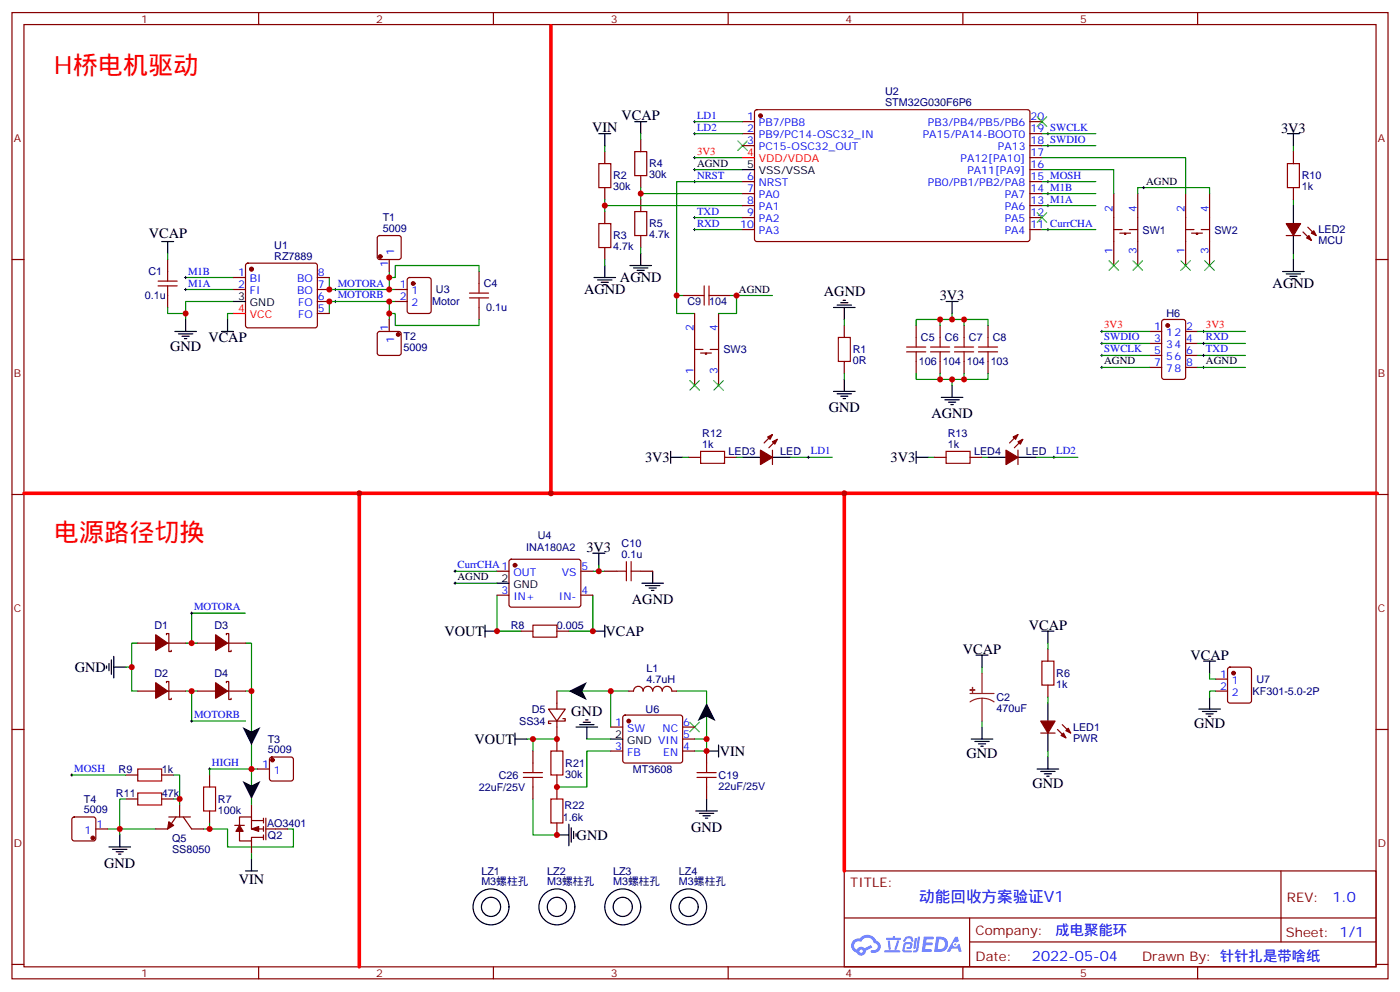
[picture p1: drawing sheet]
<svg xmlns="http://www.w3.org/2000/svg" width="412mm" height="292mm" viewBox="0 0 412 292" stroke-linecap="round" stroke-linejoin="round" font-family="sans-serif">
<g fill="none" stroke="#870000" stroke-width=".35">
<path d="M3.5 3.7h405.4v284.3h-405.4zM7.1 7.2h398.2v277.3h-398.2zM76.2 3.7v3.5M145.3 3.7v3.5M214.5 3.7v3.5M283.6 3.7v3.5M352.8 3.7v3.5M3.5 76.4h3.6M405.3 76.4h3.6M3.5 145.5h3.6M405.3 145.5h3.6M3.5 214.7h3.6"/>
<path d="M405.3 214.7h3.6M248.7 256.3h156.6v28.2h-156.6zM377.3 256.3v20.9M248.7 270.1h156.5M285.6 277.2h119.6M285.6 270.1v14.2M3.5 283.8h3.6M76.2 284.5v3.5M145.3 284.5v3.5M214.5 284.5v3.5M283.6 284.5v3.5M352.8 284.5v3.5"/>
<path d="M405.3 283.8h3.6"/>
</g>
<g fill="#5487ff">
<path d="M272.1 275.6h2.6l.3 .2-.1 .6h-2l-.1 1h1.6l.4 .4-.4 .3h-1.7l-.2 1.2 1.8 .1 .3 .3-.2 .4h-2.9z"/>
<path d="M281.4 275.7h.7l.4 1.3-.7 .3a.74 .74 0 0 0-1.1 .3 .74 .74 0 0 0 .5 1.1 .74 .74 0 0 0 .9-.7l.5-.3 .7 2.4h-.9l-.2-1h-1.9l-.5 1h-.9z"/>
<path d="M269.5 276.1h.6l-.4 2.9a.31 .31 0 0 1-.3 .3 .31 .31 0 0 1-.3-.3z"/>
<path d="M270.4 275.6h.6l-.5 4a.89 .89 0 0 1-.7 .7 .89 .89 0 0 1-.9-.3l1-.5z"/>
<path d="M266.8 275.8l.6-.2 1.2 .1 .5 1.3-.6 .1-.4-.9-1 .1a.95 .95 0 0 1-1 .8l-.1-.2z"/>
<path d="M266.4 277.5l1.8-.2a1.04 1.04 0 0 1 .6 1.1 1.04 1.04 0 0 1-.8 .9h-.7a.29 .29 0 0 1-.3-.4 .29 .29 0 0 1 .3-.2h.7l.2-.8h-1.4l-.4 1.7 1.9 .1a.29 .29 0 0 1 .3 .3 .29 .29 0 0 1-.3 .3h-2l-.4-.3 .2-2.1z"/>
<path d="M260.5 279.7h4.4a.3 .3 0 0 1 .3 .3 .3 .3 0 0 1-.3 .3h-4.3z"/>
<path d="M264.3 276.8h.6l-.5 1.6a1.02 1.02 0 0 1-.7 1.2l-.2-.3z"/>
<path d="M261.5 276.8h.6l.3 2.4-.3 .3-.3-.2z"/>
<path d="M261.1 276h1.9l.2-.5h.5l-.1 .5h1.5a.29 .29 0 0 1 .3 .3 .29 .29 0 0 1-.3 .3h-3.9z"/>
<path d="M275.8 275.6l-.6 4.5h1.4a2.27 2.27 0 0 0 2.7-2.3 2.27 2.27 0 0 0-2.7-2.2zM276.6 276.4a1.5 1.5 0 0 1 1.8 1.6 1.5 1.5 0 0 1-1.9 1.3h-.3z"/>
<path d="M251.4 276.8a2.09 2.09 0 0 0 1 3.5 1.37 1.37 0 0 0 1.5 .9 1.37 1.37 0 0 0 1.1-1.4l2-1-.5-.7-1.8 1a1.4 1.4 0 0 0-2.3 .4 1.32 1.32 0 0 1-.6-1.9 1.32 1.32 0 0 1 1.9-.4 2.02 2.02 0 0 1 2-1.3 2.02 2.02 0 0 1 1.8 1.6 1.09 1.09 0 0 1 1.1 1.4 1.09 1.09 0 0 1-1.6 .7 .41 .41 0 0 0-.5 .3 .41 .41 0 0 0 .4 .5 1.89 1.89 0 0 0 2.4-1.2 1.89 1.89 0 0 0-1.2-2.4 2.98 2.98 0 0 0-5-.6l-1 .1zM253.2 279.9a.52 .52 0 0 1 1 0 .52 .52 0 0 1-1 0z"/>
<circle cx="281.4" cy="277.9" r=".28"/>
</g>
<g fill="none" stroke="#008700" stroke-width=".35">
<path d="M188.7 39.3v1.8M204.6 39.3h14.1M204.6 35.8h14.1M306.9 39.3h15.9M178.2 42.9v1.7M178.2 58.7v3.6M188.7 57h30M188.7 55.2v3.5M204.6 49.9h14.1M204.6 46.4h14.1M218.7 53.4h-19.4v38.9h5.3M306.9 49.9h21.2v7.1"/>
<path d="M306.9 46.4h42.3v10.6M306.9 53.4h15.9M306.9 57h15.9M306.9 42.9h15.9M335.1 57v-1.8h21.2v1.8M381 42.9v1.7M381 58.7v1.8M49.4 74.6v1.8M114.7 79.9v5.3M141.1 79.9v-1.8h-24.7v3.6h-1.7M178.2 76.4v1.7M178.2 60.5h40.5"/>
<path d="M188.7 72.8v1.8M204.6 64h14.1M204.6 67.6h14.1M306.9 60.5h15.9M306.9 67.6h15.9M381 74.6v1.8M49.4 90.5v1.8h5.3M54.7 85.2h14.1M54.7 81.7h14.1M68.8 92.3h-1.8v1.7M68.8 88.7h-14.1v5.3M97 81.7v3.5h19.4"/>
<path d="M114.7 92.3h1.7v3.5h24.7v-1.8M114.7 88.7v5.3M116.4 88.7h-19.4v3.6M199.3 87h1.8M215.2 87h1.8v5.3h-5.3M217 87h10.5M248.7 94v1.8M269.9 95.8v-1.8h21.1v1.8M276.9 94v1.8M280.5 92.3v1.7M284 94v1.8M324.6 97.5h14.1"/>
<path d="M352.8 97.5h14.1M248.7 109.9v1.8M269.9 109.9v1.8h21.1v-1.8M276.9 109.9v1.8M280.5 111.7v1.7M284 109.9v1.8M324.6 101.1h14.1M324.6 104.6h14.1M324.6 108.1h14.1M352.8 101.1h14.1M352.8 104.6h14.1M352.8 108.1h14.1"/>
<path d="M201.1 134.6h1.7M217 134.6h1.7M232.8 134.6h12.4M273.4 134.6h1.8M289.3 134.6h1.7M305.2 134.6h12.3M134.1 168.1h12.3M134.1 171.6h12.3M146.4 175.2v10.5h7.1M174.6 175.2v10.5h-7M176.4 166.3v1.8h-1.8M176.4 168.1h1.8"/>
<path d="M37 196.3h1.8M40.6 189.3h-1.8v14.1h1.8M54.7 189.3h3.5M72.3 189.3h1.8v14.1h-1.8M72.3 180.4h-15.9v8.9M289.3 196.3v1.8M308.7 189.3v1.7M356.3 198.1v1.7h1.8M54.7 203.4h3.5M56.4 203.4v8.8h15.9M74.1 203.4v22.9h1.7M155.2 217.5h1.8"/>
<path d="M164 217.5h-7v3.5M164 203.4h15.9v10.6M172.9 217.5h7M179.9 203.4h5.3M199.3 203.4h8.8v17.6h-3.5M204.6 217.5h3.5M289.3 212.2v1.8M308.7 205.1v1.8M358.1 203.4h-1.8v1.7M21.2 228.1h15.8M37 235.1h-1.7v10.6M51.2 228.1h1.7v8.8"/>
<path d="M51.2 235.1h1.7M61.7 228.1v-1.8h12.4v10.6M157 235.1v10.6h7M179.9 221h-7v10.6h-8.9M308.7 221v1.8M31.7 243.9h14.2M60 243.9h1.7M61.7 242.2v1.7h5.3v5.3h19.4v-5.3h-1.7M74.1 251v1.8"/>
</g>
<g fill="none" stroke="#000" stroke-width=".35">
<path d="M176.4 39.3h3.5M178.2 39.3v3.6M187 35.8h3.5M188.7 35.8v3.5M379.2 39.3h3.6M381 39.3v3.6M218.7 49.9h3.5M47.6 71.1h3.6M49.4 71.1v3.5M178.2 78.1v3.6M185.6 78.1h6.3M186.6 78.8h4.3"/>
<path d="M187.7 79.6h2.1M188.7 74.6v3.5M377.8 79.9h6.4M381 60.5v5.3M381 69.3v5.3M381 76.4v3.5M51.5 97.5h6.4M52.6 98.2h4.2M53.6 99h2.1M54.3 99.7h.7M54.7 94v3.5M65.3 97.5h3.5"/>
<path d="M67 94v3.5M68.8 88.7h3.5M175 81.7h6.3M176 82.4h4.3M177.1 83.1h2.1M177.8 83.8h.7M188.4 80.3h.7M245.5 90.5h6.4M246.6 89.8h4.2M247.6 89.1h2.2M248.4 88.4h.7M248.7 90.5v3.5"/>
<path d="M278.7 88.7h3.5M280.5 88.7v3.6M378.9 80.6h4.2M379.9 81.3h2.2M380.6 82h.8M245.5 115.2h6.4M246.6 115.9h4.2M247.6 116.6h2.2M248.4 117.3h.7M248.7 111.7v3.5M277.3 116.9h6.3M278.3 117.7h4.3"/>
<path d="M279.4 118.4h2.1M280.1 119.1h.7M280.5 113.4v3.5M197.6 134.6h3.5M197.6 132.8v3.5M218.7 134.6h5.3M227.5 134.6h5.3M269.9 134.6h3.5M269.9 132.8v3.5M291 134.6h5.3M299.9 134.6h5.3M146.4 171.6h3.5"/>
<path d="M174.6 162.8h3.6M176.4 162.8v3.5M189.1 171.6h6.3M190.1 172.3h4.3M191.2 173h2.1M191.9 173.7h.7M192.3 168.1v3.5M31.4 196v.7M32.1 195.3v2.1M32.8 194.2v4.2M33.5 196.3h3.5M33.5 193.1v6.4"/>
<path d="M142.9 185.7h3.5M142.9 184v3.5M174.6 185.7h3.6M178.2 184v3.5M287.5 192.8h3.5M289.3 192.8v3.5M306.9 185.7h3.5M308.7 185.7v3.6M354.5 194.6h3.6M356.3 194.6v3.5M151.7 217.5h3.5M151.7 215.7v3.6"/>
<path d="M169.7 214h6.3M170.7 213.3h4.3M171.8 212.5h2.1M172.5 211.8h.7M172.9 214v3.5M179.9 217.5h3.5M211.7 219.3v3.5M286.1 217.5h6.4M287.2 218.2h4.2M288.2 218.9h2.1M288.9 219.6h.7M289.3 214v3.5"/>
<path d="M308.7 206.9v5.3M308.7 215.7v5.3M353.1 208.7h6.4M354.2 209.4h4.2M355.2 210.1h2.2M356 210.8h.7M356.3 205.1v3.6M205 238.7h6.3M206 239.4h4.3M208.1 221h3.6M208.1 235.1v3.6M305.5 226.3h6.4"/>
<path d="M306.6 227h4.2M307.6 227.7h2.1M308.3 228.4h.7M308.7 222.8v3.5M32.1 249.2h6.4M33.2 249.9h4.2M34.2 250.6h2.1M34.9 251.4h.7M35.3 245.7v3.5M72.3 256.3h3.5M74.1 252.8v3.5M164 245.7h3.6"/>
<path d="M167.6 242.5v6.4M168.3 243.6v4.2M169 244.7v2.1M169.7 245.4v.7M207.1 240.1h2.1M207.8 240.8h.7"/>
<circle cx="144.6" cy="266.9" r="2.82"/>
<circle cx="144.6" cy="266.9" r="5.3"/>
<circle cx="164" cy="266.9" r="2.82"/>
<circle cx="164" cy="266.9" r="5.3"/>
<circle cx="183.4" cy="266.9" r="2.82"/>
<circle cx="183.4" cy="266.9" r="5.3"/>
<circle cx="202.8" cy="266.9" r="2.82"/>
<circle cx="202.8" cy="266.9" r="5.3"/>
</g>
<g fill="none" stroke="#a10000" stroke-width=".35">
<path d="M176.4 48.2h3.5v7h-3.5zM187 44.6h3.5v7.1h-3.5zM379.2 48.2h3.6v7h-3.6zM49.4 79.9v2.8M176.4 65.8h3.5v7h-3.5zM187 62.3h3.5v7h-3.5zM46.6 84.1h5.6M46.6 82.7h5.6M49.4 84.1v2.9M138.3 87.7h5.6M138.3 86.3h5.6M141.1 83.4v2.9"/>
<path d="M141.1 87.7v2.8M204.6 87h2.8M207.4 84.1v5.7M208.8 87h2.9M208.8 84.1v5.7M246.9 99.3h3.6v7.1h-3.6zM269.9 99.3v2.8M276.9 99.3v2.8M284 99.3v2.8M291 99.3v2.8M267.1 103.5h5.6M267.1 102.1h5.6"/>
<path d="M269.9 103.5v2.9M274.1 103.5h5.7M274.1 102.1h5.7M276.9 103.5v2.9M281.2 103.5h5.6M281.2 102.1h5.6M284 103.5v2.9M288.2 103.5h5.7M288.2 102.1h5.7M291 103.5v2.9M206.4 132.8h7v3.5h-7zM278.7 132.8h7.1v3.5h-7.1z"/>
<path d="M181.7 168.1h2.8M184.5 165.3v5.6M185.9 168.1h2.8M185.9 165.3v5.6M157 184h7v3.5h-7zM306.9 194.6h3.5v7h-3.5zM40.6 226.3h7v3.5h-7zM40.6 233.4h7v3.5h-7zM60 231.6h3.5v7.1h-3.5zM154.2 228.8h5.6M154.2 227.4h5.6M157 224.5v2.9"/>
<path d="M157 228.8v2.8M162.3 235.1h3.5v7.1h-3.5zM162.3 221h3.5v7.1h-3.5zM205.3 228.8h5.7M205.3 227.4h5.7M208.1 224.5v2.9M208.1 228.8v2.8"/>
</g>
<g fill="none" stroke="#870000" stroke-width=".35">
<path d="M218.7 35.8h3.5M218.7 39.3h3.5M222.5 32.5l.5-.2h80l.4 .7-.1 37.7-.6 .4-80-.1-.5-.6v-37.4zM303.4 35.8h3.5M303.4 39.3h3.5M178.2 44.6v3.6M178.2 55.2v3.5M188.7 41.1v3.5M188.7 51.7v3.5M188.7 58.7v3.6M218.7 42.9h3.5M218.7 53.4h3.5"/>
<path d="M218.7 57h3.5M303.4 42.9h3.5M303.4 53.4h3.5M303.4 57h3.5M303.4 49.9h3.5M303.4 46.4h3.5M328.1 57v21.1M335.1 57v21.1M349.2 57v21.1M356.3 57v21.1M381 44.6v3.6M381 55.2v3.5"/>
<path d="M49.4 76.4v3.5M72.6 77.6l.4-.2h19.8l.5 .2 .2 .5v17.7l-.2 .5-.5 .2h-19.8l-.5-.2-.2-.5v-17.7zM111.4 69.5l.4-.2h5.7l.5 .2 .2 .5v5.7l-.3 .5-.4 .2h-5.7l-.5-.3-.2-.4v-5.7zM114.7 76.4v3.5M141.1 79.9v3.5M178.2 62.3v3.5M178.2 72.8v3.6M188.7 69.3v3.5M218.7 67.6h3.5M218.7 60.5h3.5M218.7 64h3.5M303.4 67.6h3.5"/>
<path d="M303.4 60.5h3.5M303.4 64h3.5M328.1 67.6h2.5M329.8 68.6h3.2M331.3 68.6v.4h.3v-.4M332.7 67.6h2.4M349.2 67.6h2.5M351 68.6h3.2M352.4 68.6v.4h.4v-.4M353.8 67.6h2.5M378.9 69.3h4.2M383.8 68.3l2.5 2.4"/>
<path d="M385.2 66.9l2.5 2.4M49.4 87v3.5M68.8 81.7h3.5M68.8 85.2h3.5M93.5 81.7h3.5M93.5 85.2h3.5M93.5 92.3h3.5M93.5 88.7h3.5M111.4 97.7l.4-.2h5.7l.5 .2 .2 .5v5.7l-.3 .5-.4 .2h-5.7l-.5-.2-.2-.5v-5.7zM114.7 94v3.5M116.4 85.2h3.5M116.4 88.7h3.5"/>
<path d="M120.2 81.9l.4-.2h5.7l.6 .4 .1 9.4-.5 .7-5.9 .1-.6-.5-.1-9.4zM141.1 90.5v3.5M201.1 87h3.5M204.6 92.3v21.1M211.7 92.3v21.1M211.7 87h3.5M248.7 95.8v3.5M269.9 95.8v3.5M276.9 95.8v3.5M284 95.8v3.5M291 95.8v3.5M338.7 97.5h3.5"/>
<path d="M342.4 94.2l.5-.2h5.6l.7 .4v16.5l-.4 .7-5.9 .1-.7-.5v-16.5zM349.2 97.5h3.6M204.6 102.8h2.5M206.4 103.9h3.1M207.8 103.9v.3h.3v-.3M209.2 102.8h2.5M248.7 106.4v3.5M269.9 106.4v3.5M276.9 106.4v3.5M284 106.4v3.5M291 106.4v3.5M338.7 108.1h3.5"/>
<path d="M338.7 101.1h3.5M338.7 104.6h3.5M349.2 108.1h3.6M349.2 101.1h3.6M349.2 104.6h3.6M202.8 134.6h3.6M213.4 134.6h3.6M227.5 127.9l-2.4 2.5M227.5 132.5v4.2M229 129.3l-2.5 2.5M275.2 134.6h3.5M285.8 134.6h3.5"/>
<path d="M299.9 127.9l-2.5 2.5M299.9 132.5v4.2M301.3 129.3l-2.5 2.5M146.4 168.1h3.5M146.4 175.2h3.5M150.2 164.8l.4-.2h20.1l.4 .7-.1 13-.6 .4-20-.1-.5-.6v-12.7zM171.1 168.1h3.5M171.1 175.2h3.5M178.2 168.1h3.5M188.7 168.1h3.6M40.6 189.3h5.3M49 186.8v-.4h.7v5.3h.7v-.3"/>
<path d="M49.4 189.3h5.3M58.2 189.3h5.3M66.7 186.8v-.4h.7v5.3h.7v-.3M67 189.3h5.3M153.5 185.7h3.5M164 185.7h3.6M308.7 191v3.6M358.1 199.8h3.5M361.8 196.5l.5-.2h5.6l.7 .5 .1 9.4-.5 .6-5.9 .1-.6-.5-.1-9.4zM40.6 203.4h5.3M49 200.9v-.3h.7v5.2h.7v-.3M49.4 203.4h5.3"/>
<path d="M58.2 203.4h5.3M66.7 200.9v-.3h.7v5.2h.7v-.3M67 203.4h5.3M161.6 208.7h4.9l-2.5 3.5zM164 203.4v5.3M164 212.2v8.8M165.8 211.5h.7v.7h-4.9v.7h.7M179.9 214h3.5M183.7 210.6l.4-.2h16.3l.5 .2 .2 .5v12.7l-.3 .5-.4 .2h-16.3l-.4-.2-.3-.5v-12.7zM185.2 203.4h1.4a1.41 1.41 0 0 1 1.4-1.4 1.41 1.41 0 0 1 1.4 1.4 1.41 1.41 0 0 1 1.5-1.4 1.41 1.41 0 0 1 1.4 1.4 1.41 1.41 0 0 1 1.4-1.4 1.41 1.41 0 0 1 1.4 1.4 1.41 1.41 0 0 1 1.4-1.4 1.41 1.41 0 0 1 1.4 1.4h1.4M201.1 214h3.5M201.1 217.5h3.5"/>
<path d="M306.6 215.7h4.2M308.7 201.6v3.5M311.5 214.7l2.5 2.4M312.9 213.3l2.5 2.4M358.1 203.4h3.5M37 228.1h3.6M37 235.1h3.6M47.6 228.1h3.6M47.6 235.1h3.6M52.9 236.9v3.5M61.7 228.1v3.5M61.7 238.7v3.5"/>
<path d="M74.1 236.9v3.5M75.8 226.3h3.6M79.6 223l.5-.2h5.6l.5 .2 .2 .5v5.6l-.2 .5-.5 .2h-5.6l-.5-.2-.2-.5v-5.6zM157 221v3.5M157 231.6v3.5M164 228.1v7M179.9 221h3.5M201.1 221h3.5M208.1 221v3.5M208.1 231.6v3.5M21.4 240.6l.5-.2h5.6l.5 .2 .2 .5v5.7l-.2 .5-.5 .2h-5.6l-.5-.3-.2-.4v-5.7zM28.2 243.9h3.5"/>
<path d="M49.7 240.4h6.4M51.9 240.4l-2.5 3.5h-3.5M54 240.4l2.4 3.5h3.6M69.1 242.9h2.9M70.6 242.9v-2.5h3.5v3.5h3.5M70.6 244.7v2.8h3.5v-1.1h3.5M74.1 247.5v3.5M74.1 241.5h3.5M77.6 240.8v1.4M77.6 243.2v1.5M77.6 245.7v1.4M78.3 243.9h6.4"/>
<path d="M78.3 240.8v6.3M164 242.2v3.5"/>
</g>
<g fill="none" stroke="#3c3" stroke-width=".35">
<path d="M305.5 34.4l2.8 2.8M308.3 34.4l-2.8 2.8M217.3 41.5l2.8 2.8M220.1 41.5l-2.8 2.8M305.5 62.6l2.8 2.8M308.3 62.6l-2.8 2.8M326.7 76.7l2.8 2.9M329.5 76.7l-2.8 2.9M333.7 76.7l2.8 2.9M336.5 76.7l-2.8 2.9M347.8 76.7l2.9 2.9M350.7 76.7l-2.9 2.9"/>
<path d="M354.9 76.7l2.8 2.9M357.7 76.7l-2.8 2.9M203.2 112l2.8 2.8M206 112l-2.8 2.8M210.3 112l2.8 2.8M213.1 112l-2.8 2.8M203.2 212.5l2.8 2.9M206 212.5l-2.8 2.9"/>
</g>
<g fill="none" stroke="#000" stroke-width=".29">
<path d="M204.3 39.3h.7M204.3 35.8h.7M204.6 35.5v.7M204.6 39v.7M308.3 39.3h.7M308.7 39v.7M204.3 53.4h.7M204.3 49.9h.7M204.3 46.4h.7M204.6 46v.7M204.6 49.6v.7M204.6 53.1v.7"/>
<path d="M308.3 57h.7M308.3 53.4h.7M308.3 42.9h.7M308.7 42.5v.7M308.7 53.1v.7M308.7 56.6v.7M336.5 55.2h.8M336.9 54.9v.7M204.3 64h.7M204.3 67.6h.7M204.6 63.7v.7M204.6 67.2v.7"/>
<path d="M308.3 60.5h.7M308.3 67.6h.7M308.7 60.1v.8M308.7 67.2v.7M54.3 85.2h.7M54.3 81.7h.7M54.7 81.3v.7M54.7 84.8v.7M98.4 85.2h.7M98.4 88.7h.7M98.8 84.8v.7M98.8 88.4v.7"/>
<path d="M216.6 87h.7M217 86.6v.7M324.2 97.5h.7M324.6 97.2v.7M354.2 97.5h.7M354.5 97.2v.7M324.2 108.1h.7M324.2 101.1h.7M324.2 104.6h.7M324.6 100.7v.7M324.6 104.2v.8M324.6 107.8v.7"/>
<path d="M354.2 108.1h.7M354.2 101.1h.7M354.2 104.6h.7M354.5 100.7v.7M354.5 104.2v.8M354.5 107.8v.7M237.8 134.6h.7M238.1 134.2v.7M310.1 134.6h.7M310.4 134.2v.7M133.7 168.1h.7M133.7 171.6h.7"/>
<path d="M134.1 167.7v.8M134.1 171.3v.7M56.1 180.4h.7M56.4 180.1v.7M56.1 212.2h.7M56.4 211.8v.7M20.8 228.1h.7M21.2 227.7v.7M61.4 226.3h.7M61.7 226v.7"/>
</g>
<path d="M162.3 7.6v137.6h-155.2M105.8 145.2v139.3M162.3 145.2h243.4M248.7 145.2v111.1" fill="none" stroke="#f00" stroke-width="1.1"/>
<g fill="#870000" stroke="#870000" stroke-width=".35">
<path d="M45.9 186.8l3.5 2.5-3.5 2.1z"/>
<path d="M45.9 200.9l3.5 2.5-3.5 2.1z"/>
<path d="M63.5 186.8l3.5 2.5-3.5 2.1z"/>
<path d="M63.5 200.9l3.5 2.5-3.5 2.1z"/>
<path d="M70.6 242.9l1 1.8h-2.1z"/>
<path d="M74.1 243.9l2.1-.7v1.5z"/>
<path d="M49.7 241.8l1.5 1.1-1.8 1z"/>
<path d="M306.6 212.2h4.2l-2.1 3.5z"/>
<path d="M312.6 216.4l.7-.7 .7 1.4z"/>
<path d="M314 215l.7-.7 .7 1.4z"/>
<path d="M378.9 65.8h4.2l-2.1 3.5z"/>
<path d="M385.6 69.3l.7 1.4-1.4-.7z"/>
<path d="M386.3 68.6l.7-.7 .7 1.4z"/>
<path d="M224 132.5l3.5 2.1-3.5 2.1z"/>
<path d="M227.5 130l1.5-.7-.8 1.4z"/>
<path d="M226.1 128.6l1.4-.7-.7 1.4z"/>
<path d="M296.3 132.5l3.6 2.1-3.6 2.1z"/>
<path d="M299.9 130l1.4-.7-.7 1.4z"/>
<path d="M298.4 128.6l1.5-.7-.7 1.4z"/>
<circle cx="74.1" cy="79.2" r=".53"/>
<circle cx="224" cy="34" r=".53"/>
<circle cx="121.7" cy="83.4" r=".53"/>
<circle cx="185.2" cy="212.2" r=".53"/>
<circle cx="363.4" cy="198.1" r=".53"/>
<circle cx="344" cy="95.8" r=".53"/>
<circle cx="112" cy="75.5" r=".53"/>
<circle cx="117.3" cy="98.4" r=".53"/>
<circle cx="80.3" cy="223.7" r=".53"/>
<circle cx="27.3" cy="246.6" r=".53"/>
<circle cx="151.7" cy="166.3" r=".53"/>
</g>
<path d="M218.7 46.4h3.5M68.8 92.3h3.5" fill="none" stroke="#f00" stroke-width=".35"/>
<path d="M71.4 214l2.7 1.3 2.6-1.3-2.6 5.3zM167.6 203.4l5.3-2.7-1.4 2.7 1.4 2.6zM208.1 206.9l2.7 5.3-2.7-1.3-2.6 1.3zM71.4 229.8l2.7 1.4 2.6-1.4-2.6 5.3z" fill="#000"/>
<path d="M289.3 198.1v6M285.8 204.1h7M289.3 205.5l1.8 .2 1.7 .9M289.3 205.5l-1.9 .2-1.6 .9M289.3 205.5v6.7" fill="none" stroke="#8c2424" stroke-width=".35"/>
<g fill="#8c2424" stroke="#8c2424" stroke-width=".35">
<path d="M285.8 203l1.4 .1z"/>
<path d="M286.5 202.3v1.4z"/>
</g>
<g fill="#c00">
<circle cx="164" cy="217.5" r=".88"/>
<circle cx="164" cy="231.6" r=".88"/>
<circle cx="164" cy="245.7" r=".88"/>
<circle cx="179.9" cy="203.4" r=".88"/>
<circle cx="208.1" cy="221" r=".88"/>
<circle cx="208.1" cy="217.5" r=".88"/>
<circle cx="61.7" cy="243.9" r=".88"/>
<circle cx="52.9" cy="235.1" r=".88"/>
<circle cx="35.3" cy="243.9" r=".88"/>
<circle cx="105.8" cy="145.2" r=".88"/>
<circle cx="114.7" cy="88.7" r=".88"/>
<circle cx="97" cy="88.7" r=".88"/>
<circle cx="114.7" cy="85.2" r=".88"/>
<circle cx="97" cy="85.2" r=".88"/>
<circle cx="54.7" cy="92.3" r=".88"/>
<circle cx="162.3" cy="145.2" r=".88"/>
<circle cx="248.7" cy="145.2" r=".88"/>
<circle cx="38.8" cy="196.3" r=".88"/>
<circle cx="56.4" cy="203.4" r=".88"/>
<circle cx="56.4" cy="189.3" r=".88"/>
<circle cx="74.1" cy="226.3" r=".88"/>
<circle cx="74.1" cy="203.4" r=".88"/>
<circle cx="188.7" cy="57" r=".88"/>
<circle cx="178.2" cy="60.5" r=".88"/>
<circle cx="280.5" cy="111.7" r=".88"/>
<circle cx="276.9" cy="111.7" r=".88"/>
<circle cx="284" cy="111.7" r=".88"/>
<circle cx="284" cy="94" r=".88"/>
<circle cx="276.9" cy="94" r=".88"/>
<circle cx="280.5" cy="94" r=".88"/>
<circle cx="157" cy="217.5" r=".88"/>
<circle cx="199.3" cy="87" r=".88"/>
<circle cx="217" cy="87" r=".88"/>
<circle cx="114.7" cy="81.7" r=".88"/>
<circle cx="114.7" cy="92.3" r=".88"/>
<circle cx="174.6" cy="185.7" r=".88"/>
<circle cx="146.4" cy="185.7" r=".88"/>
<circle cx="176.4" cy="168.1" r=".88"/>
</g>
<g font-size="7.4" fill="#f00">
<text x="15.9" y="21.7">H桥电机驱动</text>
<text x="15.9" y="159.3">电源路径切换</text>
</g>
<text font-size="4.6" fill="#00f" x="270.8" y="265.3">动能回收方案验证V1</text>
<g font-size="4.2">
<text x="183.1" y="35.5">VCAP</text>
<text x="174.4" y="39">VIN</text>
<text x="377.4" y="39">3V3</text>
<text x="43.8" y="70.1">VCAP</text>
<text x="182.6" y="83.1">AGND</text>
<text x="172" y="86.6">AGND</text>
<text x="242.7" y="87.3">AGND</text>
<text x="276.8" y="88.4">3V3</text>
<text x="374.9" y="84.8">AGND</text>
<text x="61.4" y="100.7">VCAP</text>
<text x="50.1" y="103.2">GND</text>
<text x="244.1" y="121.2">GND</text>
<text x="274.3" y="123">AGND</text>
<text x="190" y="136">3V3</text>
<text x="262.3" y="136">3V3</text>
<text x="172.7" y="162.5">3V3</text>
<text x="186.2" y="177.7">AGND</text>
<text x="303" y="185.4">VCAP</text>
<text x="130.9" y="187.2">VOUT</text>
<text x="178.3" y="187.2">VCAP</text>
<text x="22" y="197.7">GND</text>
<text x="283.6" y="192.4">VCAP</text>
<text x="350.7" y="194.2">VCAP</text>
<text x="168.3" y="210.7">GND</text>
<text x="351.7" y="214.3">GND</text>
<text x="139.8" y="218.9">VOUT</text>
<text x="212" y="222.4">VIN</text>
<text x="284.7" y="223.1">GND</text>
<text x="304.1" y="232">GND</text>
<text x="203.6" y="244.7">GND</text>
<text x="169.9" y="247.1">GND</text>
<text x="30.7" y="255.3">GND</text>
<text x="70.3" y="260.2">VIN</text>
</g>
<g font-size="4.2" fill="#00f">
<text x="392.5" y="265.6">1.0</text>
<text x="310.9" y="275.1">成电聚能环</text>
<text x="304" y="282.9">2022-05-04</text>
</g>
<g font-size="3.9" fill="#800">
<text x="250.5" y="260.9">TITLE:</text>
<text x="379.1" y="265.6">REV:</text>
<text x="287.4" y="275.1">Company:</text>
<text x="378.7" y="275.7">Sheet: 1/1</text>
<text x="287.4" y="282.8">Date:</text>
<text x="336.4" y="282.8">Drawn By: 针针扎是带啥纸</text>
</g>
<g font-size="3.2" fill="#800">
<text x="41.6" y="6.7">1</text>
<text x="110.8" y="6.7">2</text>
<text x="179.9" y="6.7">3</text>
<text x="249.1" y="6.7">4</text>
<text x="318.2" y="6.7">5</text>
<text x="4.1" y="41.8">A</text>
<text x="405.9" y="41.8">A</text>
<text x="4.1" y="110.9">B</text>
<text x="405.9" y="110.9">B</text>
<text x="4.1" y="180.1">C</text>
<text x="405.9" y="180.1">C</text>
<text x="4.1" y="249.2">D</text>
<text x="405.9" y="249.2">D</text>
<text x="41.6" y="287.5">1</text>
<text x="110.8" y="287.5">2</text>
<text x="179.9" y="287.5">3</text>
<text x="249.1" y="287.5">4</text>
<text x="318.2" y="287.5">5</text>
</g>
<g font-size="3.2" fill="#000080">
<text x="260.7" y="27.9">U2</text>
<text x="260.7" y="31.1">STM32G030F6P6</text>
<text x="180.6" y="52.8">R2</text>
<text x="191.2" y="52.5">30k</text>
<text x="191.2" y="49.3">R4</text>
<text x="383.5" y="52.8">R10</text>
<text x="180.6" y="56">30k</text>
<text x="383.5" y="56">1k</text>
<text x="112.7" y="65.1">T1</text>
<text x="112.7" y="68.3">5009</text>
<text x="180.6" y="70.5">R3</text>
<text x="191.2" y="70.1">4.7k</text>
<text x="191.2" y="66.9">R5</text>
<text x="336.6" y="68.7">SW1</text>
<text x="357.7" y="68.7">SW2</text>
<text x="388.4" y="71.9">MCU</text>
<text x="388.4" y="68.7">LED2</text>
<text x="80.8" y="76.4">RZ7889</text>
<text x="80.8" y="73.2">U1</text>
<text x="180.6" y="73.6">4.7k</text>
<text x="43.8" y="81">C1</text>
<text x="42.7" y="88.1">0.1u</text>
<text x="127.3" y="89.9">Motor</text>
<text x="128.4" y="86.3">U3</text>
<text x="142.5" y="84.6">C4</text>
<text x="202.5" y="89.8">C9</text>
<text x="208.9" y="89.8">104</text>
<text x="143.2" y="91.6">0.1u</text>
<text x="343.6" y="93.4">H6</text>
<text x="118.9" y="100.1">T2</text>
<text x="271.3" y="100.4">C5</text>
<text x="278.4" y="100.4">C6</text>
<text x="285.4" y="100.4">C7</text>
<text x="292.5" y="100.4">C8</text>
<text x="118.9" y="103.3">5009</text>
<text x="213.1" y="104">SW3</text>
<text x="251.2" y="107.2">0R</text>
<text x="251.2" y="104">R1</text>
<text x="270.7" y="107.5">106</text>
<text x="277.7" y="107.5">104</text>
<text x="284.8" y="107.5">104</text>
<text x="291.8" y="107.5">103</text>
<text x="206.9" y="131.8">1k</text>
<text x="206.9" y="128.7">R12</text>
<text x="279.2" y="131.8">1k</text>
<text x="279.2" y="128.7">R13</text>
<text x="214.6" y="134">LED3</text>
<text x="229.8" y="134">LED</text>
<text x="286.9" y="134">LED4</text>
<text x="302.1" y="134">LED</text>
<text x="158.4" y="158.6">U4</text>
<text x="183.1" y="161.1">C10</text>
<text x="155" y="162.2">INA180A2</text>
<text x="183.1" y="164.2">0.1u</text>
<text x="45.5" y="185.1">D1</text>
<text x="63.2" y="185.1">D3</text>
<text x="150.4" y="185.1">R8</text>
<text x="164.1" y="185.1">0.005</text>
<text x="190.4" y="197.7">L1</text>
<text x="45.5" y="199.2">D2</text>
<text x="63.2" y="199.2">D4</text>
<text x="190.4" y="200.9">4.7uH</text>
<text x="311.1" y="202.4">1k</text>
<text x="311.1" y="199.2">R6</text>
<text x="370.1" y="201">U7</text>
<text x="156.6" y="209.8">D5</text>
<text x="190.2" y="209.8">U6</text>
<text x="293.5" y="209.5">470uF</text>
<text x="293.5" y="206.3">C2</text>
<text x="369" y="204.5">KF301-5.0-2P</text>
<text x="153" y="213.3">SS34</text>
<text x="316.1" y="215.1">LED1</text>
<text x="78.9" y="221.7">5009</text>
<text x="78.9" y="218.6">T3</text>
<text x="316.1" y="218.3">PWR</text>
<text x="34.9" y="227.5">R9</text>
<text x="47.6" y="227.5">1k</text>
<text x="166.5" y="225.7">R21</text>
<text x="186.4" y="227.4">MT3608</text>
<text x="141" y="232.7">22uF/25V</text>
<text x="146.9" y="229.2">C26</text>
<text x="166.5" y="228.8">30k</text>
<text x="211.7" y="232.4">22uF/25V</text>
<text x="211.7" y="229.2">C19</text>
<text x="24.7" y="239.4">5009</text>
<text x="24.7" y="236.2">T4</text>
<text x="34.1" y="234.5">R11</text>
<text x="47.6" y="234.5">47k</text>
<text x="64.2" y="239.5">100k</text>
<text x="64.2" y="236.4">R7</text>
<text x="166.3" y="238">R22</text>
<text x="78.7" y="243.3">AO3401</text>
<text x="165.8" y="241.6">1.6k</text>
<text x="50.7" y="250.9">SS8050</text>
<text x="50.7" y="247.8">Q5</text>
<text x="78.9" y="246.9">Q2</text>
<text x="141.8" y="257.4">LZ1</text>
<text x="161.2" y="257.4">LZ2</text>
<text x="180.6" y="257.4">LZ3</text>
<text x="200" y="257.4">LZ4</text>
<text x="141.8" y="260.5">M3螺柱孔</text>
<text x="161.2" y="260.5">M3螺柱孔</text>
<text x="180.6" y="260.5">M3螺柱孔</text>
<text x="200" y="260.5">M3螺柱孔</text>
</g>
<g font-size="3.2" fill="#00f">
<text x="205.3" y="34.9">LD1</text>
<text x="220.1" y="35.5">1</text>
<text x="303.6" y="35.5">20</text>
<text x="205.3" y="38.5">LD2</text>
<text x="220.1" y="39">2</text>
<text x="223.6" y="37.2">PB7/PB8</text>
<text x="223.6" y="40.7">PB9/PC14-OSC32_IN</text>
<text x="271.8" y="40.7">PA15/PA14-BOOT0</text>
<text x="273.3" y="37.2">PB3/PB4/PB5/PB6</text>
<text x="303.6" y="39">19 SWCLK</text>
<text x="220.1" y="42.5">3</text>
<text x="223.6" y="44.3">PC15-OSC32_OUT</text>
<text x="283" y="47.8">PA12[PA10]</text>
<text x="294" y="44.3">PA13</text>
<text x="303.6" y="46">17</text>
<text x="303.6" y="42.5">18 SWDIO</text>
<text x="205.3" y="52.6">NRST</text>
<text x="220.1" y="53.1">6</text>
<text x="285" y="51.3">PA11[PA9]</text>
<text x="303.6" y="53.1">15 MOSH</text>
<text x="303.6" y="49.6">16</text>
<text x="220.1" y="56.6">7</text>
<text x="223.6" y="54.9">NRST</text>
<text x="223.6" y="58.4">PA0</text>
<text x="273.3" y="54.9">PB0/PB1/PB2/PA8</text>
<text x="296" y="58.4">PA7</text>
<text x="303.6" y="56.6">14 M1B</text>
<text x="205.3" y="63.1">TXD</text>
<text x="220.1" y="60.1">8</text>
<text x="220.1" y="63.7">9</text>
<text x="223.6" y="61.9">PA1</text>
<text x="223.6" y="65.4">PA2</text>
<text x="296" y="65.4">PA5</text>
<text x="296" y="61.9">PA6</text>
<text x="303.6" y="63.7">12</text>
<text x="303.6" y="60.1">13 M1A</text>
<text x="327.7" y="62.3" transform="rotate(-90 327.7 62.3)">2</text>
<text x="334.8" y="62.3" transform="rotate(-90 334.8 62.3)">4</text>
<text x="348.9" y="62.3" transform="rotate(-90 348.9 62.3)">2</text>
<text x="356" y="62.3" transform="rotate(-90 356 62.3)">4</text>
<text x="205.3" y="66.7">RXD</text>
<text x="218" y="67.2">10</text>
<text x="223.6" y="69">PA3</text>
<text x="296" y="69">PA4</text>
<text x="303.6" y="67.2">11 CurrCHA</text>
<text x="116.1" y="75.1" transform="rotate(-90 116.1 75.1)">1</text>
<text x="327.7" y="74.9" transform="rotate(-90 327.7 74.9)">1</text>
<text x="334.8" y="74.9" transform="rotate(-90 334.8 74.9)">3</text>
<text x="348.9" y="74.9" transform="rotate(-90 348.9 74.9)">1</text>
<text x="356" y="74.9" transform="rotate(-90 356 74.9)">3</text>
<text x="55.4" y="80.8">M1B</text>
<text x="70.1" y="81.3">1</text>
<text x="73.6" y="83.1">BI</text>
<text x="87.5" y="83.1">BO</text>
<text x="93.7" y="81.3">8</text>
<text x="114.3" y="78.6" transform="rotate(-90 114.3 78.6)">1</text>
<text x="55.4" y="84.3">M1A</text>
<text x="70.1" y="84.8">2</text>
<text x="73.6" y="86.6">FI</text>
<text x="87.5" y="86.6">BO</text>
<text x="93.7" y="88.4">6</text>
<text x="93.7" y="84.8">7</text>
<text x="99.5" y="84.3">MOTORA</text>
<text x="99.5" y="87.8">MOTORB</text>
<text x="117.8" y="84.8">1</text>
<text x="117.8" y="88.4">2</text>
<text x="121.2" y="86.6">1</text>
<text x="87.9" y="93.7">FO</text>
<text x="87.9" y="90.1">FO</text>
<text x="93.7" y="91.9">5</text>
<text x="121.2" y="90.1">2</text>
<text x="114.3" y="97.4" transform="rotate(-90 114.3 97.4)">1</text>
<text x="116.1" y="100.9" transform="rotate(-90 116.1 100.9)">1</text>
<text x="204.3" y="97.5" transform="rotate(-90 204.3 97.5)">2</text>
<text x="211.3" y="97.5" transform="rotate(-90 211.3 97.5)">4</text>
<text x="325.3" y="100.2">SWDIO</text>
<text x="340" y="97.2">1</text>
<text x="340" y="100.7">3</text>
<text x="343.5" y="99">12</text>
<text x="349.4" y="100.7">4</text>
<text x="349.4" y="97.2">2</text>
<text x="355.2" y="100.2">RXD</text>
<text x="325.3" y="103.7">SWCLK</text>
<text x="340" y="104.2">5</text>
<text x="340" y="107.8">7</text>
<text x="343.5" y="102.5">34</text>
<text x="343.5" y="106">56</text>
<text x="349.4" y="107.8">8</text>
<text x="349.4" y="104.2">6</text>
<text x="355.2" y="103.7">TXD</text>
<text x="204.3" y="110.1" transform="rotate(-90 204.3 110.1)">1</text>
<text x="211.3" y="110.1" transform="rotate(-90 211.3 110.1)">3</text>
<text x="343.5" y="109.5">78</text>
<text x="238.8" y="133.7">LD1</text>
<text x="311.1" y="133.7">LD2</text>
<text x="134.8" y="167.2">CurrCHA1</text>
<text x="171.3" y="167.7">5</text>
<text x="151.2" y="169.5">OUT</text>
<text x="165.5" y="169.5">VS</text>
<text x="57.1" y="179.6">MOTORA</text>
<text x="147.7" y="174.8">3</text>
<text x="151.2" y="176.6">IN+</text>
<text x="164.6" y="176.6">IN-</text>
<text x="171.3" y="174.8">4</text>
<text x="359.4" y="199.5">1</text>
<text x="359.4" y="203">2</text>
<text x="362.9" y="201.3">1</text>
<text x="362.9" y="204.8">2</text>
<text x="57.1" y="211.3">MOTORB</text>
<text x="181.3" y="213.6">1</text>
<text x="184.7" y="215.4">SW</text>
<text x="195.2" y="215.4">NC</text>
<text x="201.3" y="213.6">6</text>
<text x="181.3" y="220.7">3</text>
<text x="201.3" y="220.7">4</text>
<text x="201.3" y="217.1">5</text>
<text x="21.9" y="227.2">MOSH</text>
<text x="62.4" y="225.4">HIGH</text>
<text x="77.2" y="226">1</text>
<text x="80.7" y="227.7">1</text>
<text x="184.7" y="222.4">FB</text>
<text x="195.4" y="222.4">EN</text>
<text x="24.9" y="245.4">1</text>
<text x="28.4" y="243.6">1</text>
</g>
<g font-size="3.2" fill="#f00">
<text x="205.3" y="45.5">3V3</text>
<text x="220.1" y="46">4</text>
<text x="223.6" y="47.8">VDD/VDDA</text>
<text x="70.1" y="91.9">4</text>
<text x="73.6" y="93.7">VCC</text>
<text x="325.3" y="96.7">3V3</text>
<text x="355.2" y="96.7">3V3</text>
</g>
<g font-size="3.2">
<text x="205.3" y="49">AGND</text>
<text x="220.1" y="49.6">5</text>
<text x="223.6" y="51.3">VSS/VSSA</text>
<text x="337.6" y="54.3">AGND</text>
<text x="70.1" y="88.4">3</text>
<text x="217.7" y="86.1">AGND</text>
<text x="73.6" y="90.1">GND</text>
<text x="325.3" y="107.2">AGND</text>
<text x="355.2" y="107.2">AGND</text>
<text x="134.8" y="170.7">AGND</text>
<text x="147.7" y="171.3">2</text>
<text x="151.2" y="173">GND</text>
<text x="181.3" y="217.1">2</text>
<text x="184.7" y="218.9">GND VIN</text>
</g>
</svg>
